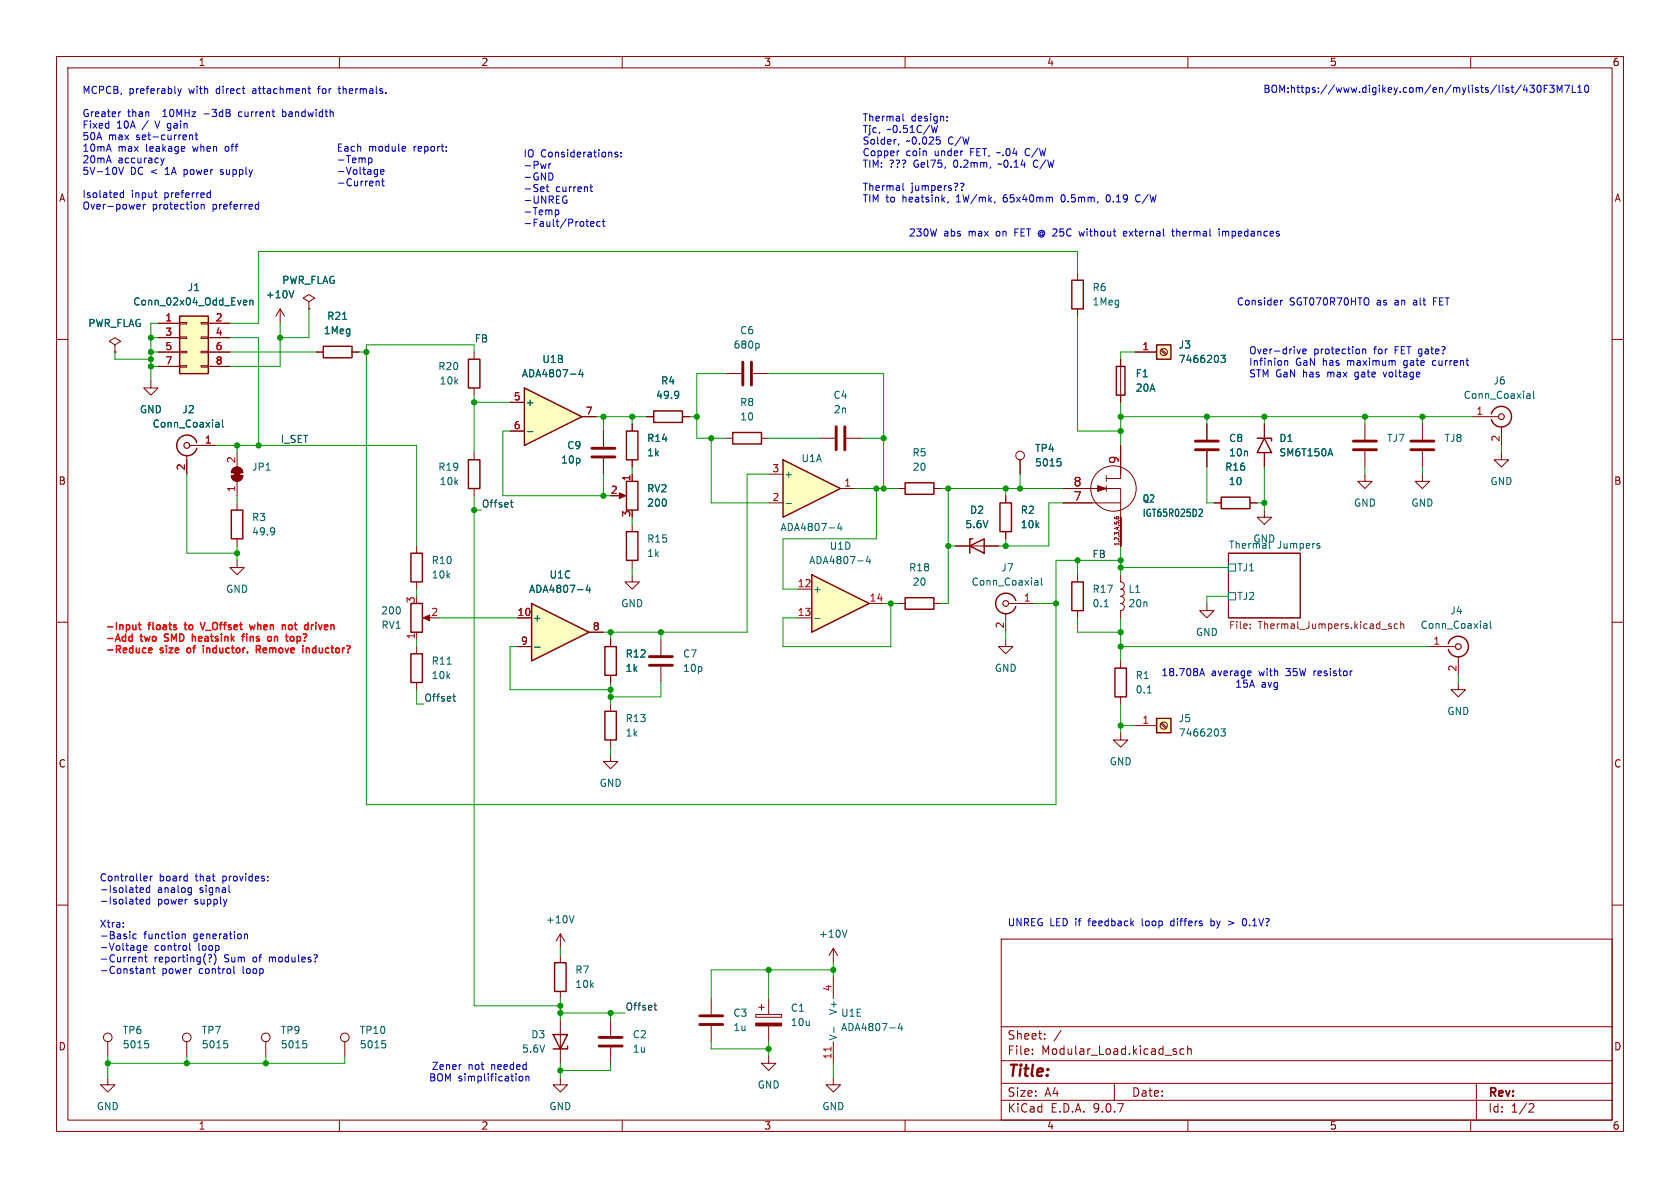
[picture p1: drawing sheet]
<svg xmlns="http://www.w3.org/2000/svg" width="297mm" height="210mm" viewBox="0 0 297 210" stroke-linecap="round" stroke-linejoin="round" font-family="sans-serif">
<g fill="none" stroke="#840000" stroke-width=".18">
<path d="M10 10h277v190h-277zM12 12h273v186h-273zM60 10v2M110 10v2M160 10v2M210 10v2M260 10v2M10 60h2M285 60h2M217.2 97.8h12.7v11.4h-12.7zM10 110h2M177.8 113v1.3h-1.3l1.3 1.3 1.3-1.3h-1.3"/>
<path d="M198.1 101.6v1.3a.64 .64 0 0 1 .7 .6 .64 .64 0 0 1-.7 .6M198.1 104.1a.64 .64 0 0 1 .7 .7 .64 .64 0 0 1-.7 .6 .64 .64 0 0 1 .7 .7 .64 .64 0 0 1-.7 .6 .64 .64 0 0 1 .7 .6 .64 .64 0 0 1-.7 .7M198.1 108v1.2M198.1 116.8v1.3M285 110h2M107.9 133.4v1.2h1.3l-1.3 1.3-1.2-1.3h1.2M198.1 129.5v1.3h1.3l-1.3 1.3-1.3-1.3h1.3M198.1 123.2v1.3M10 160h2M125.7 176.5v2.8M133.6 179.3h4.6v.5h-4.6zM134.1 178.1h1"/>
<path d="M134.6 177.5v1.1M135.9 176.5v2.8M147.3 167.6v2.6M147.3 172.7v3.8M147.3 167.6l-.7 1.3M147.3 167.6l.8 1.3M177 166h108v32h-108zM285 160h2M60 198v2M110 198v2M125.7 181.4v2.8M135.9 181.4v2.8"/>
<path d="M147.3 184.2v3.8M160 198v2M177 194.5h108M177 191.5h108M177 187.5h108M177 181.5h108M182.5 186.3v.1M182.5 185.5v.1M184.7 183.6v.1M184.7 182.8v.1M187.6 182.1l-1.3 2M197 191.5v3"/>
<path d="M207.8 185.9l.2 .2-.2 .3M207.8 185.4l.2 .1M209.3 185.5l-.4-.1-.3 .3v.4l.1 .2h.6M210 184.9v1.5M210 185.5l.2-.1 .3 .1 .1 .9M210 198v2M260 198v2M261 191.5v6.5M270.5 195.1l.5 .1 .2 .3-1 1.1h1"/>
</g>
<path d="M217.2 99.7h1.2v1.3h-1.2zM224.4 96.7l.2 .2M233.2 96.5l.2 .2-.2 .2M233.2 96.1h.1M217.2 104.8h1.2v1.2h-1.2zM202.8 122.5h.8M149.7 164.4l-.4 1.3M147.4 181.6v.9M159.1 180.9l-.3 .9h.8M159.4 181.3v.9" fill="none" stroke="#006464" stroke-width=".18"/>
<path d="M221 111v.1M221 110.3v.2M245.5 110.5l.5 .4-.2 .2h-.3M245.9 110.3h-.3l-.1 .2M247.1 110.3h-.4l-.2 .2 .1 .6h.5M247.6 110.4l.2-.1h.3l.1 .8M247.6 109.9v1.2" fill="none" stroke="#725600" stroke-width=".18"/>
<path d="M197.1 118.1h2v5.1h-2z" fill="none" stroke="#840000" stroke-width=".25"/>
<path d="M146.9 185.1v.7" fill="none" stroke="#a90000" stroke-width=".18"/>
<path d="M133.6 180.8h4.6v.6h-4.6z" fill="#840000" stroke="#840000" stroke-width=".18"/>
<path d="M123.7 179.6h4.1M123.7 181.1h4.1" fill="none" stroke="#840000" stroke-width=".51"/>
<path d="M204.5 127h2.5v2.5h-2.5z" fill="#ffffc2"/>
<path d="M82.8 63.5h2v5.1h-2zM115.6 72.6h5v2.1h-5zM110.7 94h2.1v5.1h-2.1zM106.9 114.3h2.1v5.1h-2.1zM106.9 125.7h2.1v5.1h-2.1zM204.5 127h2.5v2.5h-2.5z" fill="none" stroke="#840000" stroke-width=".25"/>
<g fill="none" stroke="#840000" stroke-width=".18">
<path d="M83.8 62.2v1.3M83.8 68.6v1.3M114.3 73.7h1.3M120.6 73.7h1.3M111.8 92.7v1.3M111.8 99.1v1.2M180.3 81.3v2.5M107.9 113v1.3M107.9 119.4v1.3M111.8 101.6v1.3h1.2l-1.2 1.2-1.3-1.2h1.3M116.8 113v2.8M116.8 117.9v2.8"/>
<path d="M107.9 124.5v1.2M107.9 130.8v1.3M200.7 128.3h3.8M205.2 127.9l.9 .9M205.4 127.8l.8 .8"/>
<circle cx="180.3" cy="80.5" r=".76"/>
<circle cx="205.7" cy="128.3" r=".63"/>
</g>
<path d="M119.9 69.2v.1a1.07 1.07 0 0 1-.1 1M120 69.7l-.1 .2M186.9 81.1h.6M187.3 81.6l.3 .2v.3l-.3 .3M215.8 128.8h.8l-.4 .5 .4 .2v.5l-.2 .1-.6-.1" fill="none" stroke="#006464" stroke-width=".18"/>
<path d="M114.8 116.1h4.1M114.8 117.6h4.1" fill="none" stroke="#840000" stroke-width=".51"/>
<path d="M94 106.7l10.1 5.1-10.1 5z" fill="#ffffc2"/>
<g fill="none" stroke="#840000" stroke-width=".25">
<path d="M34.8 78.2a1.81 1.81 0 0 0-2.8-.9 1.81 1.81 0 0 0 0 2.9 1.81 1.81 0 0 0 2.8-1M110.7 76.2h2.1v5.1h-2.1zM222.2 77.5h2.6v.5M223.5 77.5l1.3 2.5h-2.6zM40.9 90.2h2v5.1h-2zM72.6 97.8h2.1v5.1h-2.1zM82.8 81.3h2v5.1h-2zM110.7 85.1h2.1v5.1h-2.1zM215.9 87.9h5.1v2h-5.1zM72.6 106.7h2.1v5.1h-2.1zM72.6 115.6h2.1v5.1h-2.1zM94 106.7l10.1 5.1-10.1 5z"/>
<path d="M256 113.8a1.82 1.82 0 0 1 2-1.3 1.82 1.82 0 0 1 1.6 1.8M259.6 114.3a1.81 1.81 0 0 1-1.6 1.8 1.81 1.81 0 0 1-2-1.3"/>
</g>
<g fill="none" stroke="#840000" stroke-width=".18">
<path d="M33.5 78.7h4.6M106.7 76.2v2.8M111.8 74.9v1.3M128.3 66h2.8M133.1 66h2.8M213.4 74.9v2.8M213.4 79.8v2.8M223.5 74.9v2.6M241.3 74.9v2.8M241.3 79.8v2.8M251.5 74.9v2.8M251.5 79.8v2.8"/>
<path d="M33 80.5v3.3M40.9 84.1h2a1.02 1.02 0 0 1-1 1 1.02 1.02 0 0 1-1-1zM41.2 82.9a1.02 1.02 0 0 1 1.1-.3 1.02 1.02 0 0 1 .6 1h-2zM41.9 99.1v1.2h1.3l-1.3 1.3-1.3-1.3h1.3M41.9 80v2.6M41.9 85.1v2.5M41.9 88.9v1.3M41.9 95.3v1.2M73.7 96.5v1.3M83.8 80v1.3M83.8 86.4v1.2M106.7 81v2.8"/>
<path d="M109.2 87.6h1M111.8 81.3v1.3M111.8 83.8v1.3M214.6 88.9h1.3M221 88.9h1.2M223.5 90.2v1.2h1.3l-1.3 1.3-1.3-1.3h1.3M223.5 80v2.6M241.3 83.8v1.3h1.3l-1.3 1.3-1.3-1.3h1.3M251.5 83.8v1.3h1.2l-1.2 1.3-1.3-1.3h1.3M73.7 102.9v1.2M73.7 111.8v1.2M73.7 114.3v1.3"/>
<path d="M75.2 109.2h1M91.4 109.2h2.6M91.4 114.3h2.6M104.1 111.8h2.6M213.4 106.7v1.3h1.2l-1.2 1.2-1.3-1.2h1.3M252.7 114.3h4.6M257.8 116.1v3.3M73.7 120.7v1.2M257.8 120.7v1.2h1.3l-1.3 1.3-1.3-1.3h1.3"/>
</g>
<g fill="none" stroke="#006464" stroke-width=".18">
<path d="M38.3 74.7h.4v.8M38.7 75.4l-.4 .1M38.7 75h-.4M39.3 74.2v1.1l.2 .2M134 60.7l.2 .2v.4l-.2 .2M235.2 79.3l.4 1.3M48.4 93.3l.1 .1a1.07 1.07 0 0 1-.1 1M48.6 93.8l-.2 .2M79 117.4h.8M94.5 114.4h1M103.9 103.4l-.3 .9h.8M104.2 103.9v.8"/>
<path d="M262.5 110.2l.3 .1 .1 .8M262.9 111l-.4 .1M262.9 110.5l-.4 .1M263.5 109.8v1.1l.2 .2"/>
</g>
<path d="M104.6 79.2h4.1M131.3 64v4.1M132.8 64v4.1M211.3 78h4.1M211.3 79.5h4.1M239.3 78h4M239.3 79.5h4M249.4 78h4.1M249.4 79.5h4.1M104.6 80.8h4.1" fill="none" stroke="#840000" stroke-width=".51"/>
<g fill="#840000" stroke="#840000" stroke-width=".18">
<path d="M109.5 87.1l1.1 .5-1.1 .5z"/>
<path d="M74.8 109.2l1.1-.5v1z"/>
<path d="M41.4 83.3h1v1h-1z"/>
<path d="M40.9 84.1h2a1.02 1.02 0 0 1-1 1 1.02 1.02 0 0 1-1-1z"/>
<path d="M41.2 82.9a1.02 1.02 0 0 1 1.1-.3 1.02 1.02 0 0 1 .6 1h-2z"/>
</g>
<g fill="none" stroke="#840000" stroke-width=".2">
<circle cx="33" cy="78.7" r=".51"/>
<circle cx="257.8" cy="114.3" r=".51"/>
</g>
<path d="M143.5 101.6l10.2 5.1-10.2 5.1z" fill="#ffffc2"/>
<path d="M143.5 101.6l10.2 5.1-10.2 5.1z" fill="none" stroke="#840000" stroke-width=".25"/>
<path d="M141 104.1h2.5M141 109.2h2.5M153.7 106.7h2.5" fill="none" stroke="#840000" stroke-width=".18"/>
<path d="M153.5 98.3l-.3 .9h.7M153.8 98.8v.8M144 109.3h1" fill="none" stroke="#006464" stroke-width=".18"/>
<path d="M138.4 81.3l10.2 5.1-10.2 5z" fill="#ffffc2"/>
<path d="M138.4 81.3l10.2 5.1-10.2 5z" fill="none" stroke="#840000" stroke-width=".25"/>
<path d="M144.8 77.5h2.8M149.6 77.5h2.8M135.9 83.8h2.5M135.9 88.9h2.5M148.6 86.4h2.5" fill="none" stroke="#840000" stroke-width=".18"/>
<path d="M139 89h.9M148.4 92.5l-.3 .9h.8M148.7 93v.8" fill="none" stroke="#006464" stroke-width=".18"/>
<path d="M147.8 75.4v4.1M149.4 75.4v4.1" fill="none" stroke="#840000" stroke-width=".51"/>
<path d="M92.7 68.6l10.2 5.1-10.2 5z" fill="#ffffc2"/>
<path d="M92.7 68.6l10.2 5.1-10.2 5zM129.5 76.5h5.1v2h-5.1zM263.7 73.2a1.81 1.81 0 0 1 2.7-1 1.81 1.81 0 0 1 .1 2.9 1.81 1.81 0 0 1-2.8-.9M171.4 96.5l2.6-1.2v2.5zM172 95.3h-.6v2.5M176.8 88.9h2v5.1h-2zM160 105.7h5.1v2h-5.1zM176 106.7a1.81 1.81 0 0 0 1.6 1.8 1.81 1.81 0 0 0 2-1.3M179.6 106.2a1.82 1.82 0 0 0-2-1.3 1.82 1.82 0 0 0-1.6 1.8M189.5 102.9h2v5.1h-2z" fill="none" stroke="#840000" stroke-width=".25"/>
<g fill="none" stroke="#840000" stroke-width=".18">
<path d="M90.2 71.1h2.5M90.2 76.2h2.5M102.9 73.7h2.5M128.3 77.5h1.2M134.6 77.5h1.3M260.3 73.7h4.6M265.4 75.4v3.3M168.9 96.5h7.6M177.8 87.6v1.3M177.8 94v1.3M265.4 80v1.3h1.3l-1.3 1.3-1.2-1.3h1.2M158.7 106.7h1.3"/>
<path d="M165.1 106.7h1.3M177.8 108.5v3.3M178.3 106.7h4.6M190.5 101.6v1.3M190.5 108v1.2"/>
</g>
<path d="M93.2 76.3h1M102.7 65.3l-.3 .9h.7M103 65.8v.8M270.1 69.6h.3l.1 .8M270.5 70.4h-.4M270.5 69.9h-.4M271.1 69.2v1l.2 .2M183.1 102.6l.3 .1 .1 .7M183.5 103.4h-.4M183.5 102.9l-.4 .1M184.1 102.2v1.1l.2 .1M195.2 107.3h.7" fill="none" stroke="#006464" stroke-width=".18"/>
<g fill="none" stroke="#840000" stroke-width=".2">
<circle cx="265.4" cy="73.7" r=".51"/>
<circle cx="177.8" cy="106.7" r=".51"/>
</g>
<path d="M204.5 61h2.5v2.5h-2.5z" fill="#ffffc2"/>
<path d="M189.5 49.5h2v5.1h-2zM197.4 64.8h1.5v5.1h-1.5zM204.5 61h2.5v2.5h-2.5zM160 85.3h5.1v2.1h-5.1zM98 170.2h2.1v5.1h-2.1z" fill="none" stroke="#840000" stroke-width=".25"/>
<g fill="none" stroke="#840000" stroke-width=".18">
<path d="M190.5 48.3v1.2M190.5 54.6v1.3M198.1 63.5v7.6M198.1 78.7v5.9h-2.5M200.7 62.2h3.8M205.2 61.9l.9 .8M205.4 61.7l.8 .9M158.7 86.4h1.3M165.1 86.4h1.3M188 86.4h7.1M188 88.9h10.1M195.6 86.4h2.5v10.1"/>
<path d="M195.6 84.1v1M195.6 85.9v1M197 91.4l.2 .3h.5M197.8 92h.1M197.8 91.7h-.1M197.8 91.7v-.3l-.3-.1-.2 .2 .2 .2M99.1 168.9v1.3M99.1 175.3v1.2"/>
<circle cx="205.7" cy="62.2" r=".63"/>
<circle cx="196.8" cy="86.4" r="4"/>
</g>
<path d="M215.8 62.8h.8l-.4 .5 .4 .1v.6l-.2 .1-.6-.1M212.1 90l.4 .1 .1 .3-.7 .9h.7" fill="none" stroke="#006464" stroke-width=".18"/>
<path d="M194.1 85.9l1.5 .5-1.5 .5z" fill="#840000" stroke="#840000" stroke-width=".18"/>
<path d="M31.7 55.9h5.1v10.1h-5.1z" fill="#ffffc2"/>
<path d="M31.7 55.9h5.1v10.1h-5.1zM57.1 61.2h5.1v2h-5.1zM97.8 182.9h2.5l-1.2 2.5zM100.3 184.9v.5h-2.5" fill="none" stroke="#840000" stroke-width=".25"/>
<g fill="none" stroke="#840000" stroke-width=".18">
<path d="M27.9 57.2h3.8M27.9 59.7h3.8M31.7 57h1.3v.3h-1.3zM31.7 59.6h1.3v.2h-1.3zM35.6 57h1.2v.3h-1.2zM35.6 59.6h1.2v.2h-1.2zM36.8 57.2h3.8M36.8 59.7h3.8M49.5 54.6l-.7 1.3M49.5 54.6l.8 1.3M49.5 54.6v2.6M54.6 53.3l1-.6-1-.6-1 .6 1 .6v1.3"/>
<path d="M54.6 54.6h.1M20.3 61l1-.7-1-.6-1 .6 1 .7v1.2M20.3 62.2h.1M26.7 67.3v1.3h1.2l-1.2 1.3-1.3-1.3h1.3M27.9 62.2h3.8M27.9 64.8h3.8M31.7 62.1h1.3v.3h-1.3zM31.7 64.6h1.3v.3h-1.3zM35.6 62.1h1.2v.3h-1.2zM35.6 64.6h1.2v.3h-1.2zM35.6 78.7h2.5M36.8 62.2h3.8"/>
<path d="M36.8 64.8h3.8M55.9 62.2h1.2M62.2 62.2h1.3M90.2 71.1h2.5M90.2 76.2h2.5M102.9 73.7h2.5M106.7 76.2v2.8M111.8 74.9v1.3M114.3 73.7h1.3M120.6 73.7h1.3M198.1 63.5v1.3M198.1 69.9v1.2"/>
<path d="M198.1 78.7v5.1M200.7 62.2h3.8M213.4 74.9v2.8M213.4 79.8v2.8M223.5 74.9v2.6M33 81.3v2.5M106.7 81v2.8M111.8 81.3v1.3M111.8 83.8v1.3M168.9 96.5h2.5M174 96.5h2.5M177.8 87.6v1.3"/>
<path d="M177.8 94v1.3M180.3 81.3v2.5M188 86.4h5M188 88.9h5M198.1 91.4v5.1M214.6 88.9h1.3M221 88.9h1.2M223.5 80v2.6M91.4 109.2h2.6M91.4 114.3h2.6M104.1 111.8h2.6M107.9 113v1.3"/>
<path d="M107.9 119.4v1.3M99.1 165.1l-.8 1.3M99.1 165.1l.7 1.3M99.1 165.1v2.5M19 190.5v1.3h1.3l-1.3 1.2-1.2-1.2h1.2M19 184.2v2.5M33 184.2v2.5M47 184.2v2.5M61 184.2v2.5M99.1 190.5v1.3h1.2l-1.2 1.2-1.3-1.2h1.3M99.1 180.3v7.7M107.9 180.3v2.8"/>
<path d="M107.9 185.2v2.8M135.9 186.7v1.3h1.3l-1.3 1.2-1.3-1.2h1.3M147.3 190.5v1.3h1.3l-1.3 1.2-1.3-1.2h1.3"/>
<circle cx="19" cy="183.4" r=".76"/>
<circle cx="33" cy="183.4" r=".76"/>
<circle cx="47" cy="183.4" r=".76"/>
<circle cx="61" cy="183.4" r=".76"/>
</g>
<g fill="none" stroke="#006464" stroke-width=".18">
<path d="M43.2 53.1h.4v.3l-.6 .1M43.6 53.9h-.4M44.2 53.2l.2-.1h.3v.8M44.2 53.1v.8M51.9 51.4l-.4 1.2M60.6 56.5h.7M38.3 74.7h.4v.8M38.7 75.4l-.4 .1M38.7 75h-.4M39.3 74.2v1.1l.2 .2M93.2 76.3h1M102.7 65.3l-.3 .9h.7"/>
<path d="M103 65.8v.8M119.9 69.2v.1a1.07 1.07 0 0 1-.1 1M120 69.7l-.1 .2M215.8 62.8h.8l-.4 .5 .4 .1v.6l-.2 .1-.6-.1M235.2 79.3l.4 1.3M186.9 81.1h.6M187.3 81.6l.3 .2v.3l-.3 .3M212.1 90l.4 .1 .1 .3-.7 .9h.7M94.5 114.4h1M103.9 103.4l-.3 .9h.8M104.2 103.9v.8M101.5 161.9l-.4 1.2"/>
<path d="M25.6 184h.6M26.1 184.5l.2 .2v.3l-.2 .2M39.6 184h.6M40 184.5l.3 .2v.3l-.3 .2M53.6 184h.6M54 184.5l.2 .2v.3l-.2 .2M67.5 184h.6M68 184.5l.2 .2v.3l-.2 .2"/>
</g>
<path d="M105.9 183.4h4.1M105.9 184.9h4.1" fill="none" stroke="#840000" stroke-width=".51"/>
<path d="M90.2 88.8h.5M90.4 89.5l.3 .2M80 123.1h.5M80.2 123.8l.3 .1M115.6 177.7h.5M115.8 178.4l.3 .2" fill="none" stroke="#0f0f0f" stroke-width=".18"/>
<g fill="none" stroke="#009600" stroke-width=".18">
<path d="M26.7 59.7h1.2M27.9 57.2h-1.2v10.1M40.6 59.7h5.1v19M49.5 57.2v7.6h-8.9M54.6 54.6v5.1h-5.1M190.5 48.3v-3.8h-144.8v12.7h-5.1M190.5 55.9v20.3h7.6M20.3 62.2v1.3h6.4M26.7 62.2h1.2M26.7 64.8h1.2M38.1 78.7h35.6v17.8M40.6 62.2h15.3"/>
<path d="M41.9 78.7v1.3M63.5 62.2h1.3M83.8 62.2v-1.2h-19v81.2h121.9v-43.1h11.4M83.8 69.9v10.1M83.8 71.1h6.4M90.2 76.2h-1.3v11.4h19M105.4 73.7h8.9M106.7 73.7v2.5M111.8 73.7v1.2M121.9 73.7h1.3M125.7 77.5v11.4h10.2M128.3 66h-5.1v11.5h5.1"/>
<path d="M135.9 66h20.3v20.4M135.9 77.5h8.9M152.4 77.5h3.8M198.1 71.1v7.6M198.1 73.7h62.2M200.7 62.2h-2.6v1.3M213.4 73.7v1.2M223.5 73.7v1.2M241.3 73.7v1.2M251.5 73.7v1.2M265.4 78.7v1.3M33 83.8v14h8.9"/>
<path d="M41.9 87.6v1.3M41.9 96.5v2.6M83.8 87.6v90.2h15.3M83.8 90.2h1.3M106.7 83.8v3.8M111.8 82.6v1.2M111.8 91.4v1.3M135.9 83.8h-3.8v28h-25.4M151.1 86.4h7.6M154.9 86.4v8.9h-16.5v8.8h2.6M166.4 86.4h21.6M167.6 86.4v20.3h-1.2"/>
<path d="M167.6 96.5h1.3M177.8 86.4v1.2M177.8 95.3v1.2M180.3 83.8v2.6M188 88.9h-2.6v7.6h-8.9M190.5 99.1v2.5M198.1 96.5v5.1M213.4 82.6v6.3h1.2M222.2 88.9h1.3M223.5 82.6v7.6M241.3 82.6v1.2M251.5 82.6v1.2"/>
<path d="M73.7 104.1v1.3M73.7 113v1.3M77.5 109.2h13.9M91.4 114.3h-1.2v7.6h17.7M107.9 111.8v1.2M111.8 100.3v1.3M116.8 111.8v1.2M156.2 106.7h2.5M157.5 106.7v7.6h-19.1v-5.1h2.6M177.8 111.8v1.2M182.9 106.7h3.8M190.5 109.2v2.6h7.6"/>
<path d="M198.1 109.2v7.6M198.1 114.3h54.6M198.1 100.3h19.1M217.2 105.4h-3.8v1.3M257.8 119.4v1.3M73.7 121.9v2.6h1.2M107.9 120.7v3.8M107.9 132.1v1.3M116.8 120.7v2.5h-8.9M198.1 124.5v5M198.1 128.3h2.6M99.1 167.6v1.3"/>
<path d="M99.1 176.5v3.8M99.1 179.1h11.4M107.9 179.1v1.2M135.9 171.5v5M147.3 171.5h-21.6v5M147.3 170.2v2.5M19 186.7v3.8M33 186.7v1.3M47 186.7v1.3M61 186.7v1.3h-42M99.1 188v2.5M107.9 188v1.2h-8.8"/>
<path d="M125.7 184.2v1.2h10.2M135.9 184.2v2.5M147.3 188v2.5"/>
</g>
<g fill="none" stroke="#0000c2" stroke-width=".18">
<path d="M21.4 19.8l-.4 .1M31.5 15.7l.3 .8M31.8 16.5l-.3 .4M32.1 15.7l-.3 .8M42.4 19.8l-.2 .2v.4l.2 .2M50 19.3v1.3M50.3 19.8h-.3M54.4 15.7h.5M54.6 15.3v1l.3 .2M56.1 15.7h.5M56.4 15.3l-.1 1.2M59.8 15.7h.4"/>
<path d="M59.9 15.3v1l.3 .2M269.6 15l-.3 .9h.8M269.9 15.5v.8M270.5 15.1h.7l-.4 .4 .4 .2v.5l-.2 .1-.5-.1M271.8 15.2l.2-.1a.68 .68 0 0 1 .5 .6 .68 .68 0 0 1-.5 .6l-.2-.1-.1-.4zM273 15.7h.4M273.6 15.1h-.6v1.2M274 15.1h.7l-.4 .4 .4 .2v.5l-.2 .1-.5-.1M275.3 16.3v-1.2l.4 .9 .4-.9v1.2M276.6 15.1h.9l-.6 1.2M278 15.1v1.2h.6M278.9 16.3h.7"/>
<path d="M278.9 15.4l.4-.3v1.2M280.3 15.2l.1-.1a.68 .68 0 0 1 .5 .6 .68 .68 0 0 1-.5 .6l-.1-.1-.2-.4zM21 29.6l.4 1.2 .4-1.2M21.8 33.7v1.2M21.8 34.1h-.3l-.3 .2 .2 .6h.4M24.3 36.9h.4M24.7 36.2l.1 .2-.6 .1M25.3 36.1v.9M25.5 36.2l-.2 .2M27.3 34.1h.5M27.5 34.9h.3M28.4 27.9l.3 .9"/>
<path d="M28.7 28.8l-.3 .4M29 27.9l-.3 .9M32.6 26l.1 .2-.6 .1M33.5 23.9v.8M33.6 23.9l-.1 .1M33.9 23.9l.2 .1v.7M34.5 23.9h.5M34.7 23.4v1.1l.3 .2M35.6 36.1v.9M35.6 36.2h.1M36 36.2l.1 .8M36.8 34.1h.4"/>
<path d="M37.2 34.9h-.4M37.2 33.7v1.2M38.9 30.8h.2M39.1 30l-.2 .2 .2 .2M45.4 36.1l.3 .1M45.7 36.9l-.3 .1M45.7 35.7v1.3M50 20.6h.3M65.2 27.9v1.3M65.2 28l.3-.1 .3 .3-.2 .5h-.4M66.4 30h.3M66.5 32.1l.2-.1 .3 .1v.8"/>
<path d="M66.7 30v1l-.2 .2M66.7 30.8h-.3M67.3 30.4l.6-.1-.1-.3h-.3l-.2 .2v.6h.5M67.5 32h.4M67.6 31.6v1.1l.3 .2M71.3 25.9h.3l.1 .3-.6 .1M71.6 26.7h-.3M78.9 26.6v.1M78.9 25.9v.2M96.5 33h.5M96.7 32.6v1.1l.3 .2M97 28.9v.9"/>
<path d="M97.3 30.6a.68 .68 0 0 1 .5 .6 .68 .68 0 0 1-.5 .6M97.4 28.9l-.4 .3M98.2 37.1v1.3M98.2 37.2l.3-.1 .3 .3-.1 .5h-.5M100 35.4h.2v.4l-.3 .1M103.6 39.2h.4M103.7 38.7v1.1l.3 .2M104.3 33h.5M104.4 39.6l.6-.1v-.3h-.4l-.2 .1 .1 .6h.5M104.5 32.6v1.1l.3 .2M106.1 39.2h-.4l-.2 .2 .1 .5h.5M106.5 39.2h.4"/>
<path d="M106.6 38.7v1.1l.3 .2M109.2 27l-.3-.1-.2 .2 .1 .2 .4 .1v.3h-.5M109.8 27.6v.1M109.8 27v.1M158.9 25.4l-.1 .3M159 26.7h-.3M159.6 20.1v1.1l.2 .2M159.6 32.4v1.1l.2 .2M165.7 22.2l-.3 1.2-.2-.9M166.2 24.8v.6M167.4 21.3v.1M167.4 20.6v.1"/>
<path d="M167.6 35.6l-.1 .3M169.8 32.5l.4-.1 .2 .2-.4 .6M170 33.5v.2M175.9 35.6l-.1 .3M176.6 29l-.2 .1M181.5 26.3l-.3 .5 .3 .7M182.8 28.5l-.1 .5 .2 .5M187.8 34.5l-.2 .4 .2 .7M196 34.4a.68 .68 0 0 0-.5 .7 .68 .68 0 0 0 .5 .6M201.3 34.4a.64 .64 0 0 0-.5 .7 .64 .64 0 0 0 .5 .6M190.7 40.9l.3 .8 .2-.6 .3 .6M198.6 41.3l.6-.1-.1-.3h-.3l-.2 .2 .1 .6h.4"/>
<path d="M207.1 40.9h.5M207.3 40.5v1.1l.3 .1M208 40.5v1.2M208.2 40.9l-.2 .1M215.5 40.5v.1M215.5 40.9v.8M216.1 41l.4-.1 .2 .2M216.1 40.9v.8M226.4 53.1v.8M226.8 53.1l-.4 .2M253.4 53.3h.4M254 52.7h-.6v1.2"/>
<path d="M227.1 63.7v.9M227.1 63.9l.2-.2 .3 .1 .1 .8M229.3 61.7l.3 .8 .3-.8M230.3 62.1l.6-.1v-.2l-.4-.1-.2 .2 .1 .6h.5M240.9 61.8l.2-.1 .3 .1v.7M240.9 61.7v.8M244.5 65.8l.3 .8M246.6 63.8v.8M253.4 63.8l-.2 .5 .3 .3M212.1 119.4l.4-1.2 .4 1.2M212.2 119.1h.6M221 118.6l.2 .3-.6 .1"/>
<path d="M221.1 119.4h-.1M24.8 157.7h.5M24.8 157l.4-.1 .2 .3-.6 .1M24.8 159h.4l.2 .3-.6 .1M24.8 159.8h.5M25.6 154.9h.4v.3l-.6 .1M26 155.7h-.4M26.5 157l-.4-.1-.2 .3 .1 .5h.5M26.5 156.5v1.3M26.5 158.5v1.3M26.5 159h-.4l-.2 .2 .1 .6h.5M26.6 154.9v.8"/>
<path d="M26.9 154.9l-.3 .2M33.5 156.9l.3 .1M33.8 157.7l-.3 .1M33.8 156.9v1.1l-.2 .2M40.5 157.6l.2 .2M47.3 155.6v.1M47.3 154.9v.2M21.8 163.8v.1M21.8 163.1v.1M24.1 165.2l-.4-.1-.2 .2 .1 .6h.5M24.5 167.1l.3 .1M24.6 169.3l.2-.1 .3 .1v.7"/>
<path d="M24.8 167.1v1.1l-.2 .2M24.8 167.9l-.3 .1M25.4 167.6l.6-.1-.1-.3-.4-.1-.1 .2v.6h.5M25.5 169.2h.5M25.7 168.8v1.1l.3 .1M26 171.2v.9M26 171.4l.2-.2 .3 .1v.8M27.1 170.8v1.1l.3 .2M32.2 165.2l.2-.1 .3 .1v.8M32.2 165.1v.9M33.5 166.7v1.1l.2 .2M37 169.9v.1"/>
<path d="M37.3 169.3l-.3 .3M38.1 169.1v.9l-.3 .5M41.3 170.8v1.1l.2 .2M43.2 165.2l.2-.1 .3 .1 .1 .8M43.2 165.1v.9M207.1 162.9l-.2 .1 .2 .6M214.1 162.4v1.3M214.1 163.6l.3 .1M214.4 162.8l-.3 .1M217.2 162.8l.9 .4-.9 .3M219.7 162.6l.2-.2a.68 .68 0 0 1 .5 .6 .68 .68 0 0 1-.5 .7l-.2-.3M81.4 188.2h.1"/>
<path d="M91.8 190.4l.2-.2 .4 .2v.4l-.1 .2-.3 .1-.2-.1zM93 190.4l.2-.2 .3 .1v.8M93 190.2v.9"/>
</g>
<g fill="none" stroke="#f00" stroke-width=".25">
<path d="M20.4 113.3l.4-1.2 .4 1.2M20.6 110v1.3M20.6 114.1v1.3M22.2 112.1v1.2M23.4 112.1v1.2M23.4 113.3h-.4M23.5 114.1v1.3M24 110.5v.8M24 111.2h.1M24.5 110.5h.4M24.6 110v1.1l.3 .2M24.9 112.1v1.1"/>
<path d="M26.3 114.6v.7h.5M26.6 110l-.3 .2M26.8 114.6l.1 .2-.6 .2M27.1 110v1.1M29.1 113.3h.1M30 110v1.1M30.3 113.3v-1.2l.4 .9 .5-.9v1.2M32.4 112.3l-.6-.2v1.2M32.6 110.5h.4M32.7 110v1.1M33.1 114.7v.6M34 112.1v1.2"/>
<path d="M34.5 112.6l.1 .7M34.6 114.1l-.3 .2M35.4 110l.4 1.3 .4-1.3M35.9 114.5v.9M37.4 112.1v1.1M37.6 110.2l.3-.2 .5 .2M38.2 114.1v1.3M39.3 110l-.3 .2M40 110l-.3 .2M40.9 112.1v1.2M41.1 114.1v1.1M42.5 110v1.1"/>
<path d="M42.9 112.3v1M43.6 112.5v.8M45.1 110.5l-.3 .8-.2-.6-.2 .6M45.3 114.1v1.3M45.6 110v1.3M45.6 114.8l.4 .6M46 114.7l-.7 .1M48.5 112.5v.8M50.6 112.1v1.1M51.5 110.5h-.3l-.2 .2 .1 .5 .1 .1 .3-.1M52.2 110v1.1M52.5 112.5v1.3"/>
<path d="M52.5 113.3h.1M54.4 110v1.3M54.7 114.7v.7M55.3 110.5h.1M55.8 110v.2M55.8 110.5v.8M55.8 114.1v1.3M58.7 114.1v1.1M61.3 114.2l.4-.1 .2 .2"/>
</g>
<g fill="#009600" stroke="#009600" stroke-width=".18">
<circle cx="49.5" cy="59.7" r=".46"/>
<circle cx="26.7" cy="59.7" r=".46"/>
<circle cx="26.7" cy="62.2" r=".46"/>
<circle cx="26.7" cy="63.5" r=".46"/>
<circle cx="41.9" cy="78.7" r=".46"/>
<circle cx="26.7" cy="64.8" r=".46"/>
<circle cx="33" cy="188" r=".46"/>
<circle cx="19" cy="188" r=".46"/>
<circle cx="99.1" cy="179.1" r=".46"/>
<circle cx="99.1" cy="189.2" r=".46"/>
<circle cx="47" cy="188" r=".46"/>
<circle cx="99.1" cy="177.8" r=".46"/>
<circle cx="107.9" cy="179.1" r=".46"/>
<circle cx="41.9" cy="97.8" r=".46"/>
<circle cx="45.7" cy="78.7" r=".46"/>
<circle cx="83.8" cy="90.2" r=".46"/>
<circle cx="107.9" cy="121.9" r=".46"/>
<circle cx="107.9" cy="123.2" r=".46"/>
<circle cx="107.9" cy="111.8" r=".46"/>
<circle cx="116.8" cy="111.8" r=".46"/>
<circle cx="111.8" cy="73.7" r=".46"/>
<circle cx="106.7" cy="73.7" r=".46"/>
<circle cx="106.7" cy="87.6" r=".46"/>
<circle cx="64.8" cy="62.2" r=".46"/>
<circle cx="83.8" cy="71.1" r=".46"/>
<circle cx="198.1" cy="128.3" r=".46"/>
<circle cx="198.1" cy="99.1" r=".46"/>
<circle cx="198.1" cy="111.8" r=".46"/>
<circle cx="198.1" cy="100.3" r=".46"/>
<circle cx="135.9" cy="171.5" r=".46"/>
<circle cx="135.9" cy="185.4" r=".46"/>
<circle cx="147.3" cy="171.5" r=".46"/>
<circle cx="198.1" cy="114.3" r=".46"/>
<circle cx="180.3" cy="86.4" r=".46"/>
<circle cx="177.8" cy="86.4" r=".46"/>
<circle cx="177.8" cy="96.5" r=".46"/>
<circle cx="154.9" cy="86.4" r=".46"/>
<circle cx="167.6" cy="96.5" r=".46"/>
<circle cx="156.2" cy="86.4" r=".46"/>
<circle cx="167.6" cy="86.4" r=".46"/>
<circle cx="156.2" cy="77.5" r=".46"/>
<circle cx="223.5" cy="73.7" r=".46"/>
<circle cx="223.5" cy="88.9" r=".46"/>
<circle cx="198.1" cy="73.7" r=".46"/>
<circle cx="198.1" cy="76.2" r=".46"/>
<circle cx="213.4" cy="73.7" r=".46"/>
<circle cx="241.3" cy="73.7" r=".46"/>
<circle cx="186.7" cy="106.7" r=".46"/>
<circle cx="190.5" cy="99.1" r=".46"/>
<circle cx="123.2" cy="73.7" r=".46"/>
<circle cx="125.7" cy="77.5" r=".46"/>
<circle cx="157.5" cy="106.7" r=".46"/>
<circle cx="251.5" cy="73.7" r=".46"/>
</g>
<text font-size="2.8" fill="#840000" x="178" y="190.9">Title:</text>
<g font-size="2.1" fill="#a90000">
<text x="197.9" y="82.1" transform="rotate(-90 197.9 82.1)">9</text>
<text x="189.7" y="86.1">8</text>
<text x="189.7" y="88.6">7</text>
</g>
<g font-size="2.1" fill="#840000">
<text x="178" y="184">Sheet:</text>
<text x="178" y="186.7">File:</text>
<text x="184.1" y="186.7">Modular_Load.kicad_sch</text>
<text x="178" y="196.9">KiCad</text>
<text x="178" y="194.1">Size:</text>
<text x="184.7" y="194.1">A4</text>
<text x="185.7" y="196.9">E.D.A.</text>
<text x="193.3" y="196.9">9.0.7</text>
<text x="200" y="194.1">Date:</text>
<text x="263" y="194.3">Rev:</text>
<text x="263" y="196.9">Id:</text>
<text x="267.1" y="196.9">1/2</text>
</g>
<g font-size="1.8" fill="#840000">
<text x="35" y="11.9">1</text>
<text x="85" y="11.9">2</text>
<text x="135" y="11.9">3</text>
<text x="185" y="11.9">4</text>
<text x="235" y="11.9">5</text>
<text x="285" y="11.9">6</text>
<text x="10.3" y="35.9">A</text>
<text x="285.3" y="35.9">A</text>
<text x="10.3" y="85.9">B</text>
<text x="285.3" y="85.9">B</text>
<text x="10.3" y="135.9">C</text>
<text x="285.3" y="135.9">C</text>
<text x="10.3" y="185.9">D</text>
<text x="285.3" y="185.9">D</text>
<text x="35" y="199.9">1</text>
<text x="85" y="199.9">2</text>
<text x="135" y="199.9">3</text>
<text x="185" y="199.9">4</text>
<text x="235" y="199.9">5</text>
<text x="285" y="199.9">6</text>
</g>
<g font-size="1.8" fill="#0000c2">
<text x="14.5" y="16.8">MCPCB,</text>
<text x="22.8" y="16.8">preferably</text>
<text x="33.5" y="16.8">with</text>
<text x="38.5" y="16.8">direct</text>
<text x="45.1" y="16.8">attachment</text>
<text x="56.9" y="16.8">for</text>
<text x="60.8" y="16.8">thermals.</text>
<text x="223.2" y="16.6">BOM:https://www.digikey.com/en/mylists/list/430F3M7L10</text>
<text x="14.5" y="20.9">Greater</text>
<text x="14.5" y="22.9">Fixed</text>
<text x="20.6" y="22.9">10A</text>
<text x="22.5" y="20.9">than</text>
<text x="25.3" y="22.9">/</text>
<text x="27.8" y="22.9">V gain</text>
<text x="29.1" y="20.9">10MHz</text>
<text x="36.5" y="20.9">-3dB</text>
<text x="42.8" y="20.9">current</text>
<text x="50.8" y="20.9">bandwidth</text>
<text x="152.4" y="21.8">Thermal</text>
<text x="152.4" y="23.8">Tjc,</text>
<text x="156.8" y="23.8">~0.51C/W</text>
<text x="161.1" y="21.8">design:</text>
<text x="14.5" y="25">50A</text>
<text x="14.5" y="27">10mA</text>
<text x="14.5" y="29.1">20mA</text>
<text x="19.2" y="25">max</text>
<text x="20.8" y="27">max</text>
<text x="20.8" y="29.1">accuracy</text>
<text x="24.2" y="25">set-current</text>
<text x="25.9" y="27">leakage</text>
<text x="34.4" y="27">when</text>
<text x="40.3" y="27">off</text>
<text x="59.4" y="27">Each</text>
<text x="59.4" y="29.1">-Temp</text>
<text x="65.1" y="27">module</text>
<text x="73.2" y="27">report:</text>
<text x="92.5" y="28.1">IO</text>
<text x="95.6" y="28.1">Considerations:</text>
<text x="152.4" y="25.9">Solder,</text>
<text x="152.4" y="27.9">Copper</text>
<text x="152.4" y="30">TIM:</text>
<text x="157.2" y="30">???</text>
<text x="160.2" y="27.9">coin</text>
<text x="160.2" y="25.9">~0.025</text>
<text x="161.6" y="30">Gel75,</text>
<text x="165.3" y="27.9">under</text>
<text x="167.7" y="25.9">C/W</text>
<text x="168.9" y="30">0.2mm,</text>
<text x="171.8" y="27.9">FET, ~.04</text>
<text x="177" y="30">~0.14</text>
<text x="181.9" y="27.9">C/W</text>
<text x="183.4" y="30">C/W</text>
<text x="14.5" y="31.1">5V-10V</text>
<text x="14.5" y="35.2">Isolated</text>
<text x="23" y="31.1">DC &lt;</text>
<text x="23.2" y="35.2">input</text>
<text x="29.2" y="35.2">preferred</text>
<text x="29.5" y="31.1">1A</text>
<text x="32.9" y="31.1">power</text>
<text x="39.6" y="31.1">supply</text>
<text x="59.4" y="31.1">-Voltage</text>
<text x="59.4" y="33.1">-Current</text>
<text x="92.5" y="30.2">-Pwr</text>
<text x="92.5" y="32.2">-GND</text>
<text x="92.5" y="34.3">-Set</text>
<text x="98.2" y="34.3">current</text>
<text x="152.4" y="34.1">Thermal</text>
<text x="161.1" y="34.1">jumpers??</text>
<text x="14.5" y="37.3">Over-power</text>
<text x="26.9" y="37.3">protection</text>
<text x="37.7" y="37.3">preferred</text>
<text x="92.5" y="36.3">-UNREG</text>
<text x="92.5" y="38.4">-Temp</text>
<text x="92.5" y="40.4">-Fault/Protect</text>
<text x="152.4" y="36.1">TIM to</text>
<text x="159.6" y="36.1">heatsink,</text>
<text x="169.3" y="36.1">1W/mk,</text>
<text x="177.8" y="36.1">65x40mm</text>
<text x="188.2" y="36.1">0.5mm,</text>
<text x="196.4" y="36.1">0.19</text>
<text x="201.8" y="36.1">C/W</text>
<text x="160.6" y="42">230W</text>
<text x="166.8" y="42">abs</text>
<text x="171.3" y="42">max</text>
<text x="176.4" y="42">on</text>
<text x="179.8" y="42">FET @ 25C</text>
<text x="191.9" y="42">without</text>
<text x="199.9" y="42">external</text>
<text x="208.7" y="42">thermal</text>
<text x="217.2" y="42">impedances</text>
<text x="218.6" y="54.2">Consider</text>
<text x="227.9" y="54.2">SGT070R70HTO</text>
<text x="243.5" y="54.2">as</text>
<text x="246.9" y="54.2">an</text>
<text x="250.3" y="54.2">alt</text>
<text x="254" y="54.2">FET</text>
<text x="220.7" y="62.8">Over-drive</text>
<text x="220.7" y="64.9">Infinion</text>
<text x="229" y="64.9">GaN</text>
<text x="232.2" y="62.8">protection</text>
<text x="234" y="64.9">has</text>
<text x="238.5" y="64.9">maximum</text>
<text x="243" y="62.8">for</text>
<text x="246.9" y="62.8">FET gate?</text>
<text x="248.6" y="64.9">gate</text>
<text x="253.9" y="64.9">current</text>
<text x="220.7" y="66.9">STM GaN</text>
<text x="230.4" y="66.9">has</text>
<text x="234.9" y="66.9">max</text>
<text x="240" y="66.9">gate</text>
<text x="245.3" y="66.9">voltage</text>
<text x="205.2" y="119.7">18.708A</text>
<text x="214.1" y="119.7">average</text>
<text x="222.7" y="119.7">with</text>
<text x="227.7" y="119.7">35W</text>
<text x="232.7" y="119.7">resistor</text>
<text x="218.3" y="121.8">15A</text>
<text x="223" y="121.8">avg</text>
<text x="17.5" y="156">Controller</text>
<text x="17.5" y="158.1">-Isolated</text>
<text x="17.5" y="160.1">-Isolated</text>
<text x="27.8" y="158.1">analog</text>
<text x="27.8" y="160.1">power</text>
<text x="28.1" y="156">board</text>
<text x="34.5" y="160.1">supply</text>
<text x="34.7" y="156">that</text>
<text x="35.4" y="158.1">signal</text>
<text x="39.6" y="156">provides:</text>
<text x="17.5" y="164.2">Xtra:</text>
<text x="17.5" y="166.2">-Basic</text>
<text x="25.4" y="166.2">function</text>
<text x="34.3" y="166.2">generation</text>
<text x="178.1" y="163.9">UNREG LED if</text>
<text x="192.7" y="163.9">feedback</text>
<text x="202.3" y="163.9">loop</text>
<text x="207.6" y="163.9">differs</text>
<text x="214.9" y="163.9">by</text>
<text x="218.2" y="163.9">&gt;</text>
<text x="220.9" y="163.9">0.1V?</text>
<text x="17.5" y="168.3">-Voltage</text>
<text x="17.5" y="170.3">-Current</text>
<text x="17.5" y="172.4">-Constant</text>
<text x="27.2" y="170.3">reporting(?)</text>
<text x="27.3" y="168.3">control</text>
<text x="28.6" y="172.4">power</text>
<text x="35.2" y="168.3">loop</text>
<text x="35.3" y="172.4">control</text>
<text x="39.8" y="170.3">Sum</text>
<text x="43.2" y="172.4">loop</text>
<text x="45" y="170.3">of</text>
<text x="48" y="170.3">modules?</text>
<text x="75.8" y="191.4">BOM simplification</text>
<text x="76.2" y="189.3">Zener</text>
<text x="82.7" y="189.3">not</text>
<text x="86.9" y="189.3">needed</text>
</g>
<g font-size="1.8" fill="#006464">
<text x="33.1" y="51.7">J1</text>
<text x="46.9" y="52.9">+10V</text>
<text x="49.8" y="50.4">PWR_FLAG</text>
<text x="193" y="51.7">R6</text>
<text x="15.5" y="58">PWR_FLAG</text>
<text x="23.5" y="54.2">Conn_02x04_Odd_Even</text>
<text x="57.1" y="59.3">1Meg</text>
<text x="57.7" y="56.7">R21</text>
<text x="130.7" y="59.3">C6</text>
<text x="193" y="54.2">1Meg</text>
<text x="77.4" y="65.6">R20</text>
<text x="95.8" y="64.4">U1B</text>
<text x="129.6" y="61.8">680p</text>
<text x="208.3" y="61.8">J3</text>
<text x="208.3" y="64.4">7466203</text>
<text x="77.6" y="68.2">10k</text>
<text x="92.2" y="66.9">ADA4807-4</text>
<text x="92.8" y="72">+</text>
<text x="115.9" y="70.7">49.9</text>
<text x="116.8" y="68.2">R4</text>
<text x="130.7" y="72">R8</text>
<text x="147.2" y="70.7">C4</text>
<text x="200.7" y="66.9">F1</text>
<text x="200.7" y="69.4">20A</text>
<text x="258.7" y="70.7">Conn_Coaxial</text>
<text x="263.9" y="68.2">J6</text>
<text x="24.6" y="73.3">GND</text>
<text x="26.9" y="75.8">Conn_Coaxial</text>
<text x="32.1" y="73.3">J2</text>
<text x="130.8" y="74.5">10</text>
<text x="147.3" y="73.3">2n</text>
<text x="44.5" y="83.4">JP1</text>
<text x="77.4" y="83.4">R19</text>
<text x="99.1" y="82.1">10p</text>
<text x="100.2" y="79.6">C9</text>
<text x="114.3" y="78.3">R14</text>
<text x="114.3" y="80.9">1k</text>
<text x="141.6" y="81.9">U1A</text>
<text x="161.2" y="80.9">R5</text>
<text x="161.2" y="83.4">20</text>
<text x="182.9" y="80.1">TP4</text>
<text x="182.9" y="82.7">5015</text>
<text x="216.5" y="83.4">R16</text>
<text x="217.2" y="78.3">C8</text>
<text x="217.2" y="80.9">10n</text>
<text x="226.1" y="78.3">D1</text>
<text x="226.1" y="80.9">SM6T150A</text>
<text x="245.1" y="78.3">TJ7</text>
<text x="255.3" y="78.3">TJ8</text>
<text x="77.6" y="86">10k</text>
<text x="114.3" y="87.2">RV2</text>
<text x="114.3" y="89.8">200</text>
<text x="138.6" y="84.7">+</text>
<text x="201.9" y="89">Q2</text>
<text x="217.1" y="86">10</text>
<text x="239.3" y="89.8">GND</text>
<text x="249.4" y="89.8">GND</text>
<text x="263.4" y="86">GND</text>
<text x="44.5" y="92.3">R3</text>
<text x="44.5" y="94.8">49.9</text>
<text x="137.9" y="94.1">ADA4807-4</text>
<text x="170.6" y="93.6">5.6V</text>
<text x="171.4" y="91">D2</text>
<text x="180.3" y="91">R2</text>
<text x="180.3" y="93.6">10k</text>
<text x="201.9" y="91.6">IGT65R025D2</text>
<text x="76.2" y="99.9">R10</text>
<text x="114.3" y="96.1">R15</text>
<text x="114.3" y="98.7">1k</text>
<text x="143" y="99.9">ADA4807-4</text>
<text x="146.6" y="97.4">U1D</text>
<text x="160.6" y="101.2">R18</text>
<text x="176.9" y="101.2">J7</text>
<text x="217.2" y="97.1">Thermal</text>
<text x="218.6" y="101.2">TJ1</text>
<text x="221.5" y="96.1">GND</text>
<text x="225.8" y="97.1">Jumpers</text>
<text x="39.9" y="105">GND</text>
<text x="76.2" y="102.5">10k</text>
<text x="93.4" y="105">ADA4807-4</text>
<text x="97.1" y="102.5">U1C</text>
<text x="109.7" y="107.5">GND</text>
<text x="143.6" y="105">+</text>
<text x="161.2" y="103.7">20</text>
<text x="171.7" y="103.7">Conn_Coaxial</text>
<text x="193" y="105">R17</text>
<text x="193" y="107.5">0.1</text>
<text x="199.4" y="105">L1</text>
<text x="199.4" y="107.5">20n</text>
<text x="218.6" y="106.3">TJ2</text>
<text x="67.3" y="108.8">200</text>
<text x="67.3" y="111.4">RV1</text>
<text x="94.1" y="110.1">+</text>
<text x="211.3" y="112.6">GND</text>
<text x="251" y="111.4">Conn_Coaxial</text>
<text x="256.3" y="108.8">J4</text>
<text x="76.2" y="117.7">R11</text>
<text x="110.5" y="116.4">R12</text>
<text x="110.5" y="119">1k</text>
<text x="120.7" y="116.4">C7</text>
<text x="120.7" y="119">10p</text>
<text x="175.8" y="119">GND</text>
<text x="76.2" y="120.2">10k</text>
<text x="200.7" y="120.2">R1</text>
<text x="200.7" y="122.8">0.1</text>
<text x="110.5" y="127.9">R13</text>
<text x="110.5" y="130.4">1k</text>
<text x="208.3" y="127.9">J5</text>
<text x="208.3" y="130.4">7466203</text>
<text x="255.8" y="126.6">GND</text>
<text x="196.1" y="135.5">GND</text>
<text x="105.9" y="139.3">GND</text>
<text x="96.4" y="163.4">+10V</text>
<text x="144.7" y="166">+10V</text>
<text x="101.6" y="172.3">R7</text>
<text x="101.6" y="174.9">10k</text>
<text x="129.5" y="179.9">C3</text>
<text x="139.7" y="179">C1</text>
<text x="148.2" y="179.5" transform="rotate(-90 148.2 179.5)">V+</text>
<text x="148.6" y="179.9">U1E</text>
<text x="21.6" y="183">TP6</text>
<text x="21.6" y="185.5">5015</text>
<text x="35.6" y="183">TP7</text>
<text x="35.6" y="185.5">5015</text>
<text x="49.5" y="183">TP9</text>
<text x="49.5" y="185.5">5015</text>
<text x="63.5" y="183">TP10</text>
<text x="63.5" y="185.5">5015</text>
<text x="93.8" y="183.7">D3</text>
<text x="111.8" y="183.7">C2</text>
<text x="129.5" y="182.5">1u</text>
<text x="139.7" y="181.6">10u</text>
<text x="148.2" y="184" transform="rotate(-90 148.2 184)">V-</text>
<text x="148.6" y="182.5">ADA4807-4</text>
<text x="92.2" y="186.3">5.6V</text>
<text x="111.8" y="186.3">1u</text>
<text x="17" y="196.4">GND</text>
<text x="97" y="196.4">GND</text>
<text x="133.9" y="192.6">GND</text>
<text x="145.3" y="196.4">GND</text>
</g>
<g font-size="1.8" fill="#a90000">
<text x="29.1" y="56.9">1</text>
<text x="29.1" y="59.4">3</text>
<text x="38" y="56.9">2</text>
<text x="38" y="59.4">4</text>
<text x="29.1" y="62">5</text>
<text x="29.1" y="64.5">7</text>
<text x="38" y="62">6</text>
<text x="38" y="64.5">8</text>
<text x="201.9" y="62">1</text>
<text x="90.7" y="70.9">5</text>
<text x="90.7" y="75.9">6</text>
<text x="103.4" y="73.4">7</text>
<text x="260.9" y="73.4">1</text>
<text x="32.8" y="83.3" transform="rotate(-90 32.8 83.3)">2</text>
<text x="36.1" y="78.5">1</text>
<text x="41.7" y="82" transform="rotate(-90 41.7 82)">2</text>
<text x="136.5" y="83.6">3</text>
<text x="265.2" y="78.2" transform="rotate(-90 265.2 78.2)">2</text>
<text x="41.7" y="87.1" transform="rotate(-90 41.7 87.1)">1</text>
<text x="107.9" y="87.4">2</text>
<text x="111.5" y="85.2" transform="rotate(-90 111.5 85.2)">1</text>
<text x="136.5" y="88.6">2</text>
<text x="149.2" y="86.1">1</text>
<text x="111.5" y="91.5" transform="rotate(-90 111.5 91.5)">3</text>
<text x="73.4" y="106.8" transform="rotate(-90 73.4 106.8)">3</text>
<text x="140.9" y="103.9">12</text>
<text x="153.6" y="106.4">14</text>
<text x="180.9" y="106.4">1</text>
<text x="73.4" y="113.1" transform="rotate(-90 73.4 113.1)">1</text>
<text x="76.1" y="109">2</text>
<text x="91.4" y="109">10</text>
<text x="104.7" y="111.5">8</text>
<text x="140.9" y="109">13</text>
<text x="177.5" y="111.2" transform="rotate(-90 177.5 111.2)">2</text>
<text x="92" y="114">9</text>
<text x="253.3" y="114">1</text>
<text x="257.6" y="118.8" transform="rotate(-90 257.6 118.8)">2</text>
<text x="201.9" y="128">1</text>
<text x="147.1" y="175.3" transform="rotate(-90 147.1 175.3)">4</text>
<text x="147.1" y="187.4" transform="rotate(-90 147.1 187.4)">11</text>
</g>
<g font-size="1.8" fill="#0f0f0f">
<text x="83.8" y="60.6">FB</text>
<text x="49.5" y="78.4">I_SET</text>
<text x="85.1" y="89.8">Offset</text>
<text x="193" y="98.7">FB</text>
<text x="74.9" y="124.1">Offset</text>
<text x="110.5" y="178.7">Offset</text>
</g>
<g font-size="1.8" fill="#f00">
<text x="18.5" y="112">-Input</text>
<text x="26.4" y="112">floats</text>
<text x="33.3" y="112">to</text>
<text x="36.6" y="112">V_Offset</text>
<text x="45.8" y="112">when</text>
<text x="52" y="112">not</text>
<text x="56.5" y="112">driven</text>
<text x="18.5" y="114.1">-Add</text>
<text x="18.5" y="116.1">-Reduce</text>
<text x="25" y="114.1">two</text>
<text x="28.4" y="116.1">size</text>
<text x="29.7" y="114.1">SMD</text>
<text x="33.6" y="116.1">of</text>
<text x="35.1" y="114.1">heatsink</text>
<text x="37" y="116.1">inductor.</text>
<text x="44.5" y="114.1">fins</text>
<text x="46.9" y="116.1">Remove</text>
<text x="49.4" y="114.1">on</text>
<text x="53.2" y="114.1">top?</text>
<text x="55.6" y="116.1">inductor?</text>
</g>
<g font-size="1.8" fill="#725600">
<text x="217.2" y="111.5">File:</text>
<text x="222.4" y="111.5">Thermal_Jumpers.kicad_sch</text>
</g>
<text font-size="1.1" fill="#840000" x="198.1" y="96.6" transform="rotate(-90 198.1 96.6)">1,2,3,4,5,6</text>
</svg>
